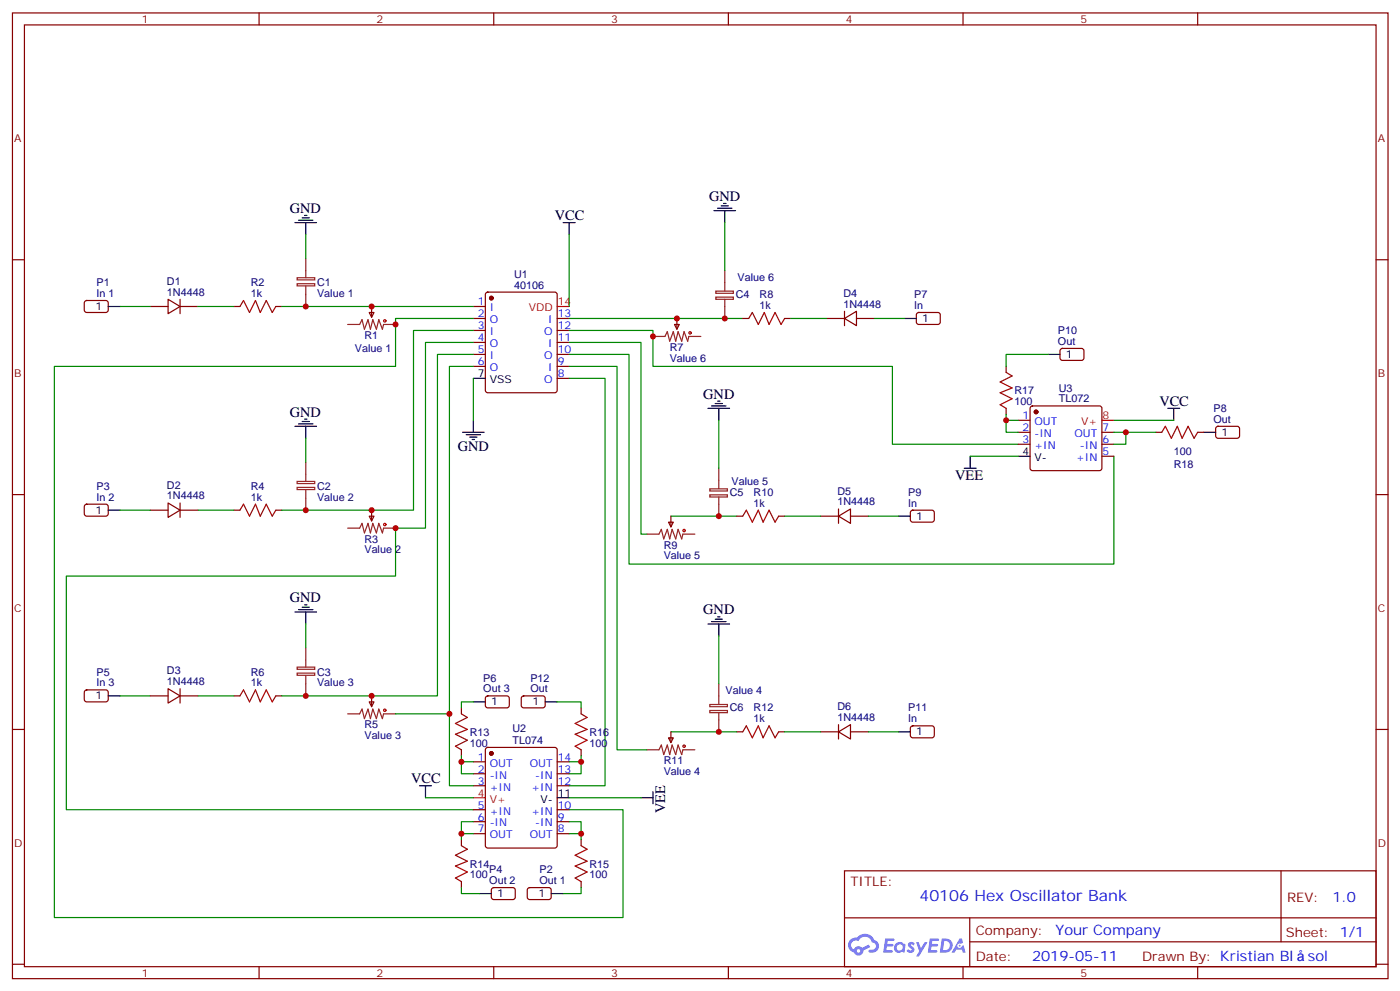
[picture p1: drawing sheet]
<svg xmlns="http://www.w3.org/2000/svg" width="413mm" height="292mm" viewBox="0 0 413 292" stroke-linecap="round" stroke-linejoin="round" font-family="sans-serif">
<g fill="none" stroke="#870000" stroke-width=".35">
<path d="M3.7 3.8h405.3v284.3h-405.3zM7.2 7.3h398.3v277.3h-398.3zM76.3 3.8v3.5M145.5 3.8v3.5M214.6 3.8v3.5M283.8 3.8v3.5M352.9 3.8v3.5M3.7 76.5h3.5M405.5 76.5h3.5M3.7 145.6h3.5M405.5 145.6h3.5M3.7 214.8h3.5"/>
<path d="M405.5 214.8h3.5M248.8 256.4h156.7v28.2h-156.7zM377.5 256.4v20.9M248.9 270.2h156.5M285.8 277.3h119.6M285.8 270.2v14.2M3.7 283.9h3.5M76.3 284.6v3.5M145.5 284.6v3.5M214.6 284.6v3.5M283.8 284.6v3.5M352.9 284.6v3.5"/>
<path d="M405.5 283.9h3.5"/>
</g>
<g fill="#5487ff">
<path d="M267.8 277.6a1.22 1.22 0 0 1 1.8 .2l-.4 .6a.47 .47 0 0 0-.4-.4 .47 .47 0 0 0-.5 .2l.2 .2a1.14 1.14 0 0 1 .8 1.8 1.14 1.14 0 0 1-2 0l-.2-.2 .5-.6 .7 .5a.29 .29 0 0 0 .4-.3 .29 .29 0 0 0-.3-.3 1.04 1.04 0 0 1-.6-1.7z"/>
<path d="M260.8 276.3h2.4l.3 .2-.1 .5-1.8 .1-.2 .8h1.6l.3 .4-.4 .4h-1.6l-.1 1.1h1.7l.2 .3-.2 .3-2.7 .1z"/>
<path d="M274 276.3h2.3l.4 .2-.2 .5-1.8 .1-.1 .8h1.5l.3 .4-.3 .4h-1.6l-.2 1.1h1.7l.2 .3-.2 .3-2.6 .1z"/>
<path d="M282.7 276.3h.7l.4 1.3-.6 .3a.69 .69 0 0 0-1.1 .3 .69 .69 0 0 0 .5 .9 .69 .69 0 0 0 .9-.6l.4-.2 .6 2.2h-.8l-.2-.9h-1.7l-.5 .9h-.9z"/>
<path d="M270 277.4h.7l.7 1.8 1.1-1.8h.8l-2.5 4.2h-.9l1-1.5z"/>
<path d="M277.5 276.3l-.6 4.2h1.4a2.11 2.11 0 0 0 2.4-2.1 2.11 2.11 0 0 0-2.5-2.1zM278.2 277.1a1.39 1.39 0 0 1 1.7 1.4 1.39 1.39 0 0 1-1.8 1.3h-.2z"/>
<path d="M263.8 277.9a1.54 1.54 0 0 0 0 2.2 1.54 1.54 0 0 0 2.1 .1l.6 .3 .3-2.3-.1-.3h-.5a1.49 1.49 0 0 0-2.4 0zM264.1 278.9a.95 .95 0 0 1 1.9 0 .95 .95 0 0 1-1.9 0z"/>
<path d="M250.6 276.7a2.18 2.18 0 0 0 1 3.7 1.44 1.44 0 0 0 1.7 .9 1.44 1.44 0 0 0 1.1-1.4l2-1.1-.4-.7-1.9 1a1.47 1.47 0 0 0-2.5 .4 1.39 1.39 0 0 1-.6-1.9 1.39 1.39 0 0 1 2-.5 2.12 2.12 0 0 1 2.1-1.3 2.12 2.12 0 0 1 1.9 1.7 1.14 1.14 0 0 1 1.1 1.4 1.14 1.14 0 0 1-1.6 .7 .43 .43 0 0 0-.6 .4 .43 .43 0 0 0 .4 .5 1.98 1.98 0 0 0 2.6-1.2 1.98 1.98 0 0 0-1.3-2.6 3.1 3.1 0 0 0-5.2-.6l-.9 .1zM252.4 280a.55 .55 0 0 1 1.1 0 .55 .55 0 0 1-1.1 0z"/>
<circle cx="282.8" cy="278.4" r=".26"/>
</g>
<g fill="#870000" stroke="#870000" stroke-width=".35">
<circle cx="144.8" cy="87.8" r=".53"/>
<circle cx="144.8" cy="221.8" r=".53"/>
<circle cx="305.3" cy="121.3" r=".53"/>
</g>
<g fill="none" stroke="#870000" stroke-width=".35">
<path d="M25.1 88.7l.4-.2h6l.4 .7-.1 2.4-.6 .4-5.9-.1-.5-.6v-2.1zM44.2 90.2h5.3M49.5 88.1l3.6 2.1-3.6 2.2zM53.1 90.2h5.2M53.1 88.1v4.3M68.9 90.2h1.8M81.3 90.2h1.7M108.8 92h1.4l-.7 1.4zM109.5 90.2v3.2M139.5 90.2h3.5M139.5 93.8h3.5M139.5 97.3h3.5"/>
<path d="M143.3 86.2l.4-.2h19.8l.5 .2 .2 .5v28.2l-.3 .5-.4 .2h-19.8l-.5-.2-.2-.5v-28.2zM164.2 93.8h3.5M164.2 97.3h3.5M198.8 95.5h1.4l-.7 1.4zM199.5 93.8v3.1M218.9 93.8h1.7M231.2 93.8h1.8M243.6 93.8h5.2M248.8 93.8l3.6-2.1v4.2zM248.8 91.7v4.2M252.4 93.8h5.3M270.3 92.2l.4-.2 5.9 .1 .5 .6-.1 2.4-.6 .4h-6l-.4-.7v-2.1z"/>
<path d="M139.5 100.8h3.5M139.5 104.4h3.5M139.5 107.9h3.5M164.2 100.8h3.5M164.2 104.4h3.5M164.2 107.9h3.5M164.2 111.4h3.5M296.5 107.9v1.7M303.8 119.7l.4-.2h19.8l.5 .2 .2 .5v17.7l-.2 .5-.5 .2h-19.8l-.5-.3-.2-.4v-17.7zM312.6 102.8l.5-.2h5.9l.4 .7-.1 2.4-.6 .4-5.9-.1-.5-.6v-2.1zM296.5 120.2v1.8M300 123.8h3.5"/>
<path d="M300 127.3h3.5M300 130.8h3.5M324.7 127.3h3.5M324.7 130.8h3.5M324.7 134.3h3.5M340.6 127.3h1.7M352.9 127.3h1.8M358.4 125.7l.5-.2 5.9 .1 .5 .6-.1 2.4-.6 .4h-6l-.4-.7v-2.1zM25.1 148.7l.4-.3 6 .1 .4 .7-.1 2.3-.6 .5-5.9-.1-.5-.6v-2.1zM44.2 150.2h5.3M49.5 148.1l3.6 2.1-3.6 2.1zM53.1 148.1v4.2"/>
<path d="M53.1 150.2h5.2M68.9 150.2h1.8M81.3 150.2h1.7M108.8 152h1.4l-.7 1.4zM109.5 150.2v3.2M197 153.7h1.4l-.7 1.5zM197.7 152v3.2M217.1 152h1.8M229.4 152h1.8M241.8 152h5.3M247.1 152l3.5-2.1v4.2zM247.1 149.9v4.2"/>
<path d="M250.6 152h5.3M268.5 150.4l.5-.2 5.9 .1 .4 .6-.1 2.4-.6 .4h-5.9l-.4-.7v-2.1zM25.1 203.3l.4-.2 6 .1 .4 .6-.1 2.4-.6 .5-5.9-.1-.5-.6v-2.2zM44.2 204.9h5.3M49.5 202.8l3.6 2.1-3.6 2.1zM53.1 202.8v4.2M53.1 204.9h5.2M68.9 204.9h1.8M81.3 204.9h1.7M108.8 206.7h1.4l-.7 1.4zM109.5 204.9v3.2M136 208.4v1.8"/>
<path d="M143.3 205.1l.4-.2h5.9l.5 .7-.1 2.4-.6 .4h-6l-.4-.7v-2.1zM153.8 205.1l.5-.2h5.9l.5 .7-.1 2.4-.7 .4h-5.9l-.4-.7v-2.1zM171.2 208.4v1.8M197 217.2h1.4l-.7 1.5zM197.7 215.5v3.2M217.1 215.5h1.8M229.4 215.5h1.8M241.8 215.5h5.3M247.1 215.5l3.5-2.1v4.2zM247.1 213.4v4.2M250.6 215.5h5.3M268.5 213.9l.5-.2 5.9 .1 .4 .6-.1 2.4-.6 .4h-5.9l-.4-.7v-2.1z"/>
<path d="M136 220.8v1.7M139.5 224.3h3.5M139.5 227.8h3.5M139.5 231.4h3.5M139.5 238.4h3.5M143.3 220.3l.4-.2h19.8l.5 .2 .2 .5v28.2l-.3 .5-.4 .2h-19.8l-.5-.2-.2-.5v-28.2zM164.2 224.3h3.5M164.2 227.8h3.5M164.2 231.4h3.5M164.2 238.4h3.5M171.2 220.8v1.7M136 247.2v1.8"/>
<path d="M136 259.6v1.7M139.5 241.9h3.5M139.5 245.5h3.5M164.2 241.9h3.5M164.2 245.5h3.5M171.2 247.2v1.8M171.2 259.6v1.7M145 261.5l.5-.2 5.9 .1 .4 .6v2.4l-.7 .5-5.9-.1-.4-.6v-2.2zM155.6 261.5l.5-.2 5.9 .1 .4 .6v2.4l-.7 .5-5.9-.1-.4-.6v-2.2z"/>
</g>
<g fill="none" stroke="#000" stroke-width=".35">
<path d="M213.2 59.9h.7M86.9 65.5h6.4M88 64.8h4.2M89 64.1h2.2M89.7 63.4h.8M90.1 65.5v3.6M165.9 65.5h3.6M167.7 65.5v3.6M210.4 62h6.3M211.5 61.3h4.2M212.5 60.6h2.1M213.6 62v3.5"/>
<path d="M31.9 90.2h3.5M266.5 93.8h3.5M139.5 111.4h3.5M209.7 119.5h4.2M210.7 118.8h2.2M211.5 118.1h.7M308.8 104.4h3.5M86.9 125.5h6.4M88 124.8h4.2M89 124.1h2.2M89.7 123.4h.8M90.1 125.5v3.5"/>
<path d="M136.3 127.3h6.4M137.4 128h4.2M138.4 128.7h2.1M139.1 129.4h.7M139.5 123.8v3.5M208.6 120.2h6.4M211.8 120.2v3.6M284.1 137.9h3.6M285.9 134.3v3.6M300 134.3h3.5M344.1 120.2h3.5M345.9 120.2v3.6"/>
<path d="M354.7 127.3h3.5M31.9 150.2h3.5M264.7 152h3.6M88 179.5h4.2M89 178.8h2.2M89.7 178.1h.8M86.9 180.2h6.4M90.1 180.2v3.5M208.6 183.7h6.4M209.7 183h4.2M210.7 182.3h2.2M211.5 181.6h.7"/>
<path d="M211.8 183.7v3.6M31.9 204.9h3.5M139.5 206.7h3.5M160.7 206.7h3.5M264.7 215.5h3.6M123.6 231.4h3.5M125.4 231.4v3.5M164.2 234.9h3.5M188.9 234.9h3.5M192.4 233.1v3.5M141.3 263.1h3.5M162.4 263.1h3.5"/>
</g>
<path d="M164.2 90.2h3.5M324.7 123.8h3.5M139.5 234.9h3.5" fill="none" stroke="#f00" stroke-width=".35"/>
<g fill="none" stroke="#8c2424" stroke-width=".35">
<path d="M90.1 76.1v5.7M213.6 79.7v6M87.6 83.5h5.1v.7h-5.1zM87.6 81.8h5.1v.6h-5.1zM90.1 84.2v6M102.4 95.5h3.6l.7-1.4 .7 2.8 1-2.8 .7 2.8 .8-2.8 1 2.8 .7-2.8 1.1 2.8 .3-1.4h3.6M192.4 99.1h3.5l.7-1.5 .7 2.9 1.1-2.9 .7 2.9 .7-2.9 1.1 2.9 .7-2.9 1 2.9 .4-1.4h3.5M210.9 85.7h5.2v.7h-5.2zM210.9 87.5h5.2v.6h-5.2zM213.6 88.1v5.7M90.1 136.1v5.6M211.8 137.9v6"/>
<path d="M87.6 143.5h5.1v.6h-5.1zM87.6 141.7h5.1v.7h-5.1zM90.1 144.2v6M102.4 155.5h3.6l.7-1.4 .7 2.8 1-2.8 .7 2.8 .8-2.8 1 2.8 .7-2.8 1.1 2.8 .3-1.4h3.6M190.6 157.3h3.6l.7-1.4 .7 2.8 1-2.8 .7 2.8 .7-2.8 1.1 2.8 .7-2.8 1.1 2.8 .3-1.4h3.6M209.2 143.9h5.1v.7h-5.1zM209.2 145.7h5.1v.6h-5.1zM211.8 146.3v5.7M87.6 198.2h5.1v.6h-5.1zM87.6 196.4h5.1v.7h-5.1zM90.1 190.8v5.6M90.1 198.9v6"/>
<path d="M102.4 210.2h3.6l.7-1.4 .7 2.8 1-2.8 .7 2.8 .8-2.8 1 2.8 .7-2.8 1.1 2.8 .3-1.4h3.6M209.2 207.4h5.1v.7h-5.1zM209.2 209.2h5.1v.6h-5.1zM211.8 201.4v6M211.8 209.8v5.7M190.6 220.8h3.6l.7-1.4 .7 2.8 1-2.8 .7 2.8 .7-2.8 1.1 2.8 .7-2.8 1.1 2.8 .3-1.4h3.6"/>
</g>
<g fill="none" stroke="#a10000" stroke-width=".35">
<path d="M70.7 90.2l1.1-1.7 1.7 3.5 1.8-3.5 1.4 3.5 1.8-3.5 1.7 3.5 1.1-1.8M220.6 93.8l1.1-1.8 1.7 3.5 1.8-3.5 1.4 3.5 1.8-3.5 1.8 3.5 1-1.7M296.5 109.6l1.7 1.1-3.5 1.8 3.5 1.7-3.5 1.4 3.5 1.8-3.5 1.8 1.8 1M342.3 127.3l1.1-1.8 1.8 3.5 1.7-3.5 1.4 3.5 1.8-3.5 1.8 3.5 1-1.7M70.7 150.2l1.1-1.8 1.7 3.6 1.8-3.6 1.4 3.6 1.8-3.6 1.7 3.6 1.1-1.8M218.9 152l1-1.8 1.8 3.5 1.7-3.5 1.5 3.5 1.7-3.5 1.8 3.5 1-1.7M70.7 204.9l1.1-1.8 1.7 3.6 1.8-3.6 1.4 3.6 1.8-3.6 1.7 3.6 1.1-1.8M136 210.2l1.7 1-3.5 1.8 3.5 1.8-3.5 1.4 3.5 1.7-3.5 1.8 1.8 1.1M171.2 210.2l1.8 1-3.5 1.8 3.5 1.8-3.5 1.4 3.5 1.7-3.5 1.8 1.7 1.1M218.9 215.5l1-1.8 1.8 3.5 1.7-3.5 1.5 3.5 1.7-3.5 1.8 3.5 1-1.7M136 249l1.7 1-3.5 1.8 3.5 1.8-3.5 1.4 3.5 1.8-3.5 1.7 1.8 1.1M171.2 249l1.8 1-3.5 1.8 3.5 1.8-3.5 1.4 3.5 1.8-3.5 1.7 1.7 1.1"/>
<circle cx="113.4" cy="94.5" r=".35"/>
<circle cx="203.3" cy="98" r=".35"/>
<circle cx="113.4" cy="154.4" r=".35"/>
<circle cx="201.6" cy="156.2" r=".35"/>
<circle cx="113.4" cy="209.1" r=".35"/>
<circle cx="201.6" cy="219.7" r=".35"/>
</g>
<g fill="none" stroke="#008700" stroke-width=".35">
<path d="M90.1 69.1v7M167.7 69.1v21.1M213.6 65.5v14.2M35.4 90.2h8.8M58.3 90.2h10.6M83 90.2h56.5M139.5 93.8h-22.9v14.1h-100.6v162.3h167.6v-31.8h-15.9M139.5 97.3h-17.7v52.9h-38.8M167.7 93.8h51.2M167.7 97.3h24.7v10.6h70.6v22.9h37M233 93.8h10.6M257.7 93.8h8.8"/>
<path d="M139.5 100.8h-14.1v54.7h-8.8v14.1h-97.1v68.8h120M139.5 104.4h-10.6v100.5h-45.9M139.5 107.9h-7.1v102.3h-15.8M139.5 111.4v12.4M167.7 100.8h21.2v56.5h1.7M167.7 104.4h17.6v61.7h142.9v-31.8M167.7 107.9h14.1v112.9h8.8M167.7 111.4h10.6v120h-10.6M308.8 104.4h-12.3v3.5M90.1 129v7.1M211.8 123.8v14.1M285.9 134.3h14.1"/>
<path d="M296.5 122v1.8M300 123.8h-3.5v3.5h3.5M328.2 127.3h3.6v3.5h-3.6M328.2 123.8h17.7M331.8 127.3h8.8M35.4 150.2h8.8M58.3 150.2h10.6M197.7 152h19.4M231.2 152h10.6M255.9 152h8.8M90.1 183.7v7.1M211.8 187.3v14.1"/>
<path d="M35.4 204.9h8.8M58.3 204.9h10.6M132.4 210.2v21.2h7.1M139.5 206.7h-3.5v1.7M164.2 206.7h7v1.7M197.7 215.5h19.4M231.2 215.5h10.6M255.9 215.5h8.8M125.4 234.9h14.1M136 222.5v1.8M139.5 224.3h-3.5v3.5h3.5M167.7 224.3h3.5v3.5h-3.5"/>
<path d="M167.7 234.9h21.2M171.2 222.5v1.8M136 245.5v1.7M139.5 241.9h-3.5v3.6h3.5M167.7 241.9h3.5v3.6h-3.5M171.2 245.5v1.7M136 261.3v1.8h5.3M171.2 261.3v1.8h-5.3"/>
</g>
<g fill="#c00">
<circle cx="296.5" cy="123.8" r=".88"/>
<circle cx="331.8" cy="127.3" r=".88"/>
<circle cx="136" cy="245.5" r=".88"/>
<circle cx="132.4" cy="210.2" r=".88"/>
<circle cx="211.8" cy="152" r=".88"/>
<circle cx="213.6" cy="93.8" r=".88"/>
<circle cx="199.5" cy="93.8" r=".88"/>
<circle cx="90.1" cy="150.2" r=".88"/>
<circle cx="109.5" cy="150.2" r=".88"/>
<circle cx="116.6" cy="155.5" r=".88"/>
<circle cx="116.6" cy="95.5" r=".88"/>
<circle cx="109.5" cy="90.2" r=".88"/>
<circle cx="90.1" cy="90.2" r=".88"/>
<circle cx="109.5" cy="204.9" r=".88"/>
<circle cx="90.1" cy="204.9" r=".88"/>
<circle cx="192.4" cy="99.1" r=".88"/>
<circle cx="211.8" cy="215.5" r=".88"/>
<circle cx="136" cy="224.3" r=".88"/>
<circle cx="171.2" cy="245.5" r=".88"/>
<circle cx="171.2" cy="224.3" r=".88"/>
</g>
<text font-size="4.6" fill="#00f" x="270.9" y="265.4">40106 Hex Oscillator Bank</text>
<g font-size="4.2">
<text x="209" y="59.2">GND</text>
<text x="85.4" y="62.7">GND</text>
<text x="163.5" y="64.8">VCC</text>
<text x="207.2" y="117.4">GND</text>
<text x="341.6" y="119.5">VCC</text>
<text x="85.4" y="122.7">GND</text>
<text x="134.9" y="132.9">GND</text>
<text x="281.5" y="141.4">VEE</text>
<text x="85.4" y="177.4">GND</text>
<text x="207.2" y="180.9">GND</text>
<text x="121.1" y="230.6">VCC</text>
<text x="196" y="239.3" transform="rotate(-90 196 239.3)">VEE</text>
</g>
<g font-size="4.2" fill="#00f">
<text x="392.6" y="265.7">1.0</text>
<text x="311" y="275.2">Your Company</text>
<text x="304.1" y="283">2019-05-11</text>
<text x="385.4" y="282.9">sol</text>
</g>
<g font-size="3.9" fill="#800">
<text x="250.6" y="261">TITLE:</text>
<text x="379.2" y="265.7">REV:</text>
<text x="287.5" y="275.2">Company:</text>
<text x="378.9" y="275.8">Sheet: 1/1</text>
<text x="287.5" y="282.9">Date:</text>
<text x="336.6" y="282.9">Drawn By: Kristian Bl</text>
</g>
<g font-size="3.2" fill="#800">
<text x="41.8" y="6.8">1</text>
<text x="110.9" y="6.8">2</text>
<text x="180.1" y="6.8">3</text>
<text x="249.2" y="6.8">4</text>
<text x="318.3" y="6.8">5</text>
<text x="4.2" y="41.9">A</text>
<text x="406" y="41.9">A</text>
<text x="4.2" y="111.1">B</text>
<text x="406" y="111.1">B</text>
<text x="4.2" y="180.2">C</text>
<text x="406" y="180.2">C</text>
<text x="4.2" y="249.3">D</text>
<text x="406" y="249.3">D</text>
<text x="41.8" y="287.6">1</text>
<text x="110.9" y="287.6">2</text>
<text x="180.1" y="287.6">3</text>
<text x="249.2" y="287.6">4</text>
<text x="318.3" y="287.6">5</text>
</g>
<g font-size="3.2" fill="#000080">
<text x="49.2" y="83.9">D1</text>
<text x="151.5" y="81.8">U1</text>
<text x="217.4" y="82.7">Value 6</text>
<text x="28.5" y="87.4">In 1</text>
<text x="28.5" y="84.2">P1</text>
<text x="49.2" y="87.1">1N4448</text>
<text x="73.9" y="87.4">1k</text>
<text x="73.9" y="84.2">R2</text>
<text x="93.5" y="87.4">Value 1</text>
<text x="93.5" y="84.2">C1</text>
<text x="151.5" y="84.9">40106</text>
<text x="216.8" y="87.8">C4</text>
<text x="223.8" y="87.8">R8</text>
<text x="248.5" y="87.4">D4</text>
<text x="269.4" y="87.8">P7</text>
<text x="223.8" y="90.9">1k</text>
<text x="248.5" y="90.6">1N4448</text>
<text x="269.4" y="90.9">In</text>
<text x="107.4" y="99.8">R1</text>
<text x="311.7" y="101.5">Out</text>
<text x="311.7" y="98.4">P10</text>
<text x="104.6" y="103.6">Value 1</text>
<text x="197.4" y="106.5">Value 6</text>
<text x="197.4" y="103.3">R7</text>
<text x="298.9" y="119.3">100</text>
<text x="298.9" y="116.1">R17</text>
<text x="312" y="118.5">TL072</text>
<text x="312" y="115.3">U3</text>
<text x="357.6" y="124.5">Out</text>
<text x="357.6" y="121.2">P8</text>
<text x="345.9" y="133.8">100</text>
<text x="345.9" y="137.7">R18</text>
<text x="49.2" y="143.9">D2</text>
<text x="215.6" y="142.7">Value 5</text>
<text x="28.5" y="147.4">In 2</text>
<text x="28.5" y="144.2">P3</text>
<text x="49.2" y="147">1N4448</text>
<text x="73.9" y="147.4">1k</text>
<text x="73.9" y="144.2">R4</text>
<text x="93.5" y="147.4">Value 2</text>
<text x="93.5" y="144.2">C2</text>
<text x="215.1" y="146">C5</text>
<text x="222.1" y="149.2">1k</text>
<text x="222.1" y="146">R10</text>
<text x="246.8" y="148.8">1N4448</text>
<text x="246.8" y="145.6">D5</text>
<text x="267.7" y="149.2">In</text>
<text x="267.7" y="146">P9</text>
<text x="107.4" y="159.7">R3</text>
<text x="195.6" y="161.5">R9</text>
<text x="107.4" y="162.9">Value 2</text>
<text x="195.6" y="164.7">Value 5</text>
<text x="28.5" y="202.1">In 3</text>
<text x="28.5" y="198.9">P5</text>
<text x="49.2" y="198.5">D3</text>
<text x="49.2" y="201.7">1N4448</text>
<text x="73.9" y="202.1">1k</text>
<text x="73.9" y="198.9">R6</text>
<text x="93.5" y="202.1">Value 3</text>
<text x="93.5" y="198.9">C3</text>
<text x="142.4" y="203.8">Out 3</text>
<text x="142.4" y="200.7">P6</text>
<text x="156.3" y="203.8">Out</text>
<text x="156.3" y="200.7">P12</text>
<text x="213.8" y="204.4">Value 4</text>
<text x="215.1" y="209.5">C6</text>
<text x="222.1" y="209.5">R12</text>
<text x="246.8" y="209.1">D6</text>
<text x="267.7" y="209.5">P11</text>
<text x="107.4" y="214.4">R5</text>
<text x="151" y="215.6">U2</text>
<text x="222.1" y="212.7">1k</text>
<text x="246.8" y="212.3">1N4448</text>
<text x="267.7" y="212.7">In</text>
<text x="107.4" y="217.6">Value 3</text>
<text x="138.4" y="219.8">100</text>
<text x="138.4" y="216.6">R13</text>
<text x="151" y="219">TL074</text>
<text x="173.7" y="219.8">100</text>
<text x="173.7" y="216.6">R16</text>
<text x="195.6" y="225">R11</text>
<text x="195.6" y="228.2">Value 4</text>
<text x="138.4" y="255.4">R14</text>
<text x="144.2" y="257.1">P4</text>
<text x="159" y="257.1">P2</text>
<text x="173.7" y="255.4">R15</text>
<text x="138.4" y="258.6">100</text>
<text x="144.2" y="260.3">Out 2</text>
<text x="159" y="260.3">Out 1</text>
<text x="173.7" y="258.6">100</text>
</g>
<g font-size="3.2" fill="#00f">
<text x="140.8" y="89.9">1</text>
<text x="140.8" y="93.4">2</text>
<text x="144.3" y="91.7">I</text>
<text x="144.3" y="95.2">O</text>
<text x="161.5" y="95.2">I</text>
<text x="164.4" y="93.4">13</text>
<text x="140.8" y="96.9">3</text>
<text x="140.8" y="100.5">4</text>
<text x="144.3" y="98.7">I</text>
<text x="160.4" y="98.7">O</text>
<text x="164.4" y="100.5">11</text>
<text x="164.4" y="96.9">12</text>
<text x="140.8" y="104">5</text>
<text x="140.8" y="107.5">6</text>
<text x="144.3" y="102.2">O</text>
<text x="144.3" y="105.8">I</text>
<text x="160.4" y="105.8">O</text>
<text x="161.5" y="102.2">I</text>
<text x="164.4" y="107.5">9</text>
<text x="164.4" y="104">10</text>
<text x="144.3" y="109.3">O</text>
<text x="160.4" y="112.8">O</text>
<text x="161.5" y="109.3">I</text>
<text x="164.4" y="111.1">8</text>
<text x="301.3" y="123.4">1</text>
<text x="304.8" y="125.2">OUT</text>
<text x="301.3" y="126.9">2</text>
<text x="301.3" y="130.5">3</text>
<text x="304.8" y="128.7">-IN</text>
<text x="316.6" y="128.7">OUT</text>
<text x="324.9" y="130.5">6</text>
<text x="324.9" y="126.9">7</text>
<text x="304.8" y="132.2">+IN</text>
<text x="317.1" y="135.7">+IN</text>
<text x="318.2" y="132.2">-IN</text>
<text x="324.9" y="134">5</text>
<text x="140.8" y="223.9">1</text>
<text x="140.8" y="227.5">2</text>
<text x="144.3" y="225.7">OUT</text>
<text x="156.1" y="225.7">OUT</text>
<text x="164.4" y="227.5">13</text>
<text x="164.4" y="223.9">14</text>
<text x="140.8" y="231">3</text>
<text x="144.3" y="229.2">-IN</text>
<text x="144.3" y="232.8">+IN</text>
<text x="156.6" y="232.8">+IN</text>
<text x="157.7" y="229.2">-IN</text>
<text x="164.4" y="231">12</text>
<text x="140.8" y="238.1">5</text>
<text x="144.3" y="239.8">+IN</text>
<text x="156.6" y="239.8">+IN</text>
<text x="164.4" y="238.1">10</text>
<text x="140.8" y="241.6">6</text>
<text x="140.8" y="245.1">7</text>
<text x="144.3" y="243.3">-IN</text>
<text x="157.7" y="243.3">-IN</text>
<text x="164.4" y="245.1">8</text>
<text x="164.4" y="241.6">9</text>
<text x="144.3" y="246.9">OUT</text>
<text x="156.1" y="246.9">OUT</text>
</g>
<g font-size="3.2" fill="#f00">
<text x="164.4" y="89.9">14</text>
<text x="155.8" y="91.7">VDD</text>
<text x="318.6" y="125.2">V+</text>
<text x="324.9" y="123.4">8</text>
<text x="140.8" y="234.5">4</text>
<text x="144.3" y="236.3">V+</text>
</g>
<g font-size="3.2">
<text x="28.1" y="91.3">1</text>
<text x="271.8" y="94.8">1</text>
<text x="314.1" y="105.4">1</text>
<text x="140.8" y="111.1">7</text>
<text x="144.3" y="112.8">VSS</text>
<text x="360" y="128.3">1</text>
<text x="301.3" y="134">4</text>
<text x="304.8" y="135.7">V-</text>
<text x="28.1" y="151.3">1</text>
<text x="270" y="153">1</text>
<text x="28.1" y="206">1</text>
<text x="144.8" y="207.7">1</text>
<text x="156.9" y="207.7">1</text>
<text x="270" y="216.5">1</text>
<text x="159.3" y="236.3">V-</text>
<text x="164.4" y="234.5">11</text>
<text x="146.5" y="264.2">1</text>
<text x="158.6" y="264.2">1</text>
</g>
</svg>
